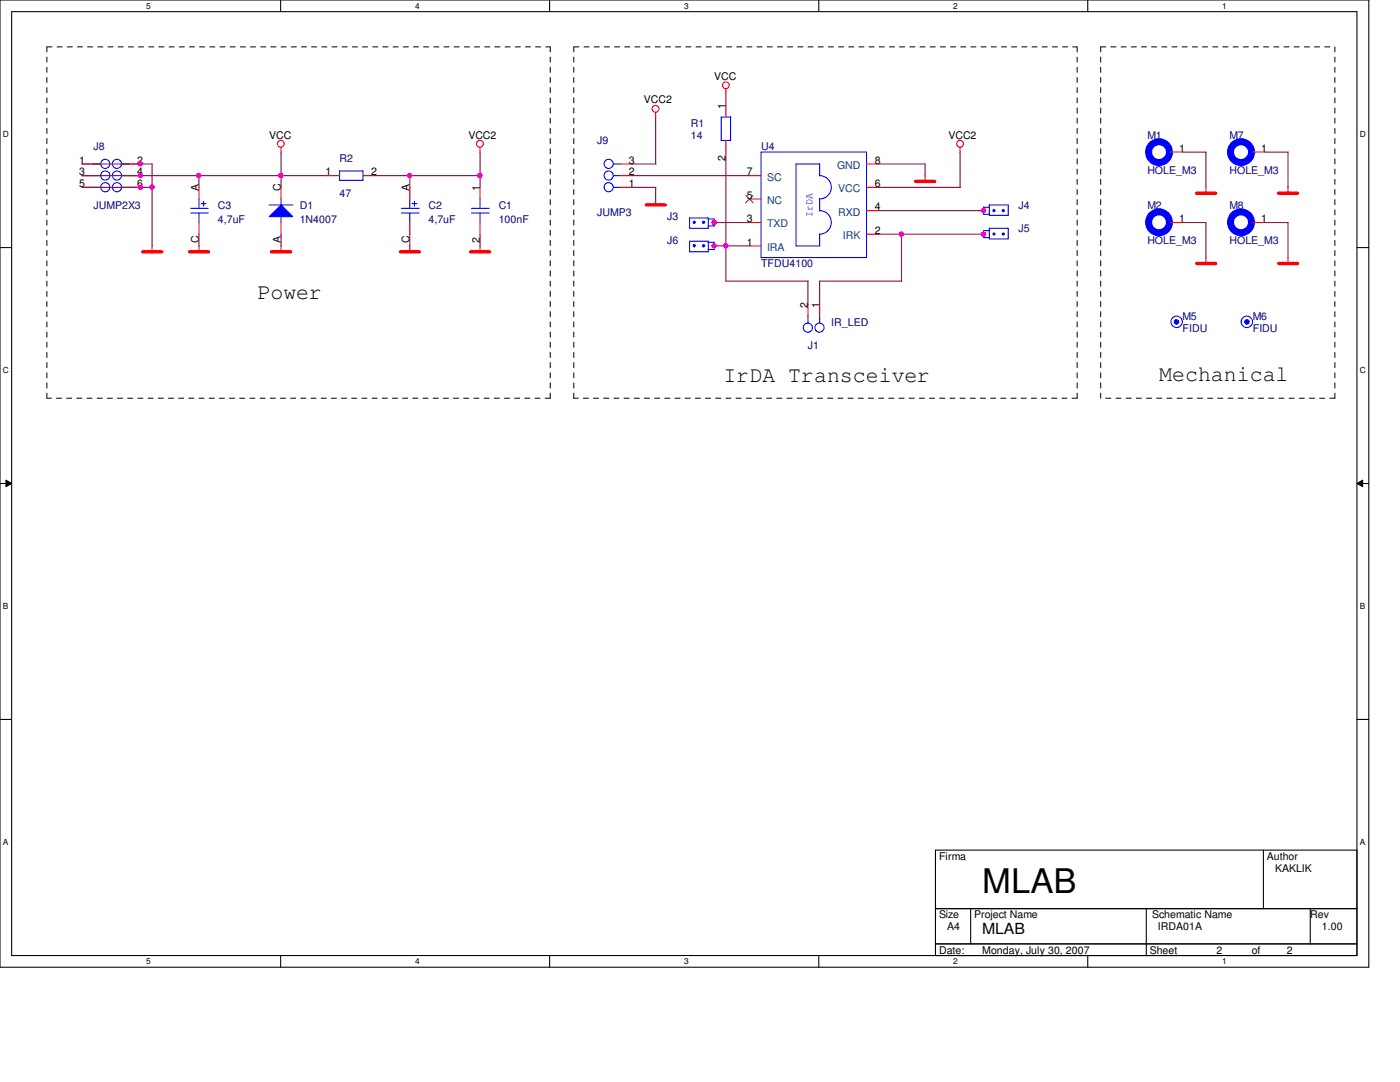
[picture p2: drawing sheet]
<svg xmlns="http://www.w3.org/2000/svg" width="279mm" height="216mm" viewBox="0 0 279 216" stroke-linecap="round" stroke-linejoin="round" font-family="sans-serif">
<path d="M0 0h273.2v193h-273.2zM2.3 2.3h268.5v188.4h-268.5z" fill="none" stroke="#000" stroke-width=".21"/>
<g fill="#fff">
<path d="M29.2 .3h.9v1.8h-.9z"/>
<path d="M29.2 190.9h.9v1.9h-.9z"/>
</g>
<path d="M56 0v2.3M56 190.7v2.3" fill="none" stroke="#000" stroke-width=".21"/>
<g fill="#fff">
<path d="M82.8 .3h1v1.8h-1z"/>
<path d="M82.8 190.9h1v1.9h-1z"/>
</g>
<path d="M109.7 0v2.3M109.7 190.7v2.3" fill="none" stroke="#000" stroke-width=".21"/>
<g fill="#fff">
<path d="M136.5 .3h1v1.8h-1z"/>
<path d="M136.5 190.9h1v1.9h-1z"/>
</g>
<path d="M163.4 0v2.3M163.4 190.7v2.3" fill="none" stroke="#000" stroke-width=".21"/>
<g fill="#fff">
<path d="M190.2 .3h1v1.8h-1z"/>
<path d="M190.2 190.9h1v1.9h-1z"/>
</g>
<path d="M217.1 0v2.3M217.1 190.7v2.3" fill="none" stroke="#000" stroke-width=".21"/>
<g fill="#fff">
<path d="M243.9 .3h1v1.8h-1z"/>
<path d="M243.9 190.9h1v1.9h-1z"/>
<path d="M.6 25.9h1.2v1.8h-1.2z"/>
<path d="M271.4 25.9h1.2v1.8h-1.2z"/>
<path d="M.6 72.9h1.2v1.9h-1.2z"/>
<path d="M271.4 72.9h1.2v1.9h-1.2z"/>
</g>
<path d="M0 49.4h2.3M270.8 49.4h2.3" fill="none" stroke="#000" stroke-width=".21"/>
<g fill="#fff">
<path d="M.6 120h1.1v1.9h-1.1z"/>
<path d="M271.4 120h1.1v1.9h-1.1z"/>
</g>
<path d="M0 96.5h2.3M270.8 96.5h2.3" fill="none" stroke="#000" stroke-width=".21"/>
<path d="M1.2 95.8l1.1 .7-1.1 .6zM270.8 96.5l1.1-.7v1.3z" fill="#000"/>
<path d="M1.2 95.8l1.1 .7-1.1 .6zM270.8 96.5l1.1-.7v1.3z" fill="none" stroke="#000" stroke-width=".2"/>
<g fill="#fff">
<path d="M.6 167.1h1.1v1.9h-1.1z"/>
<path d="M271.4 167.1h1.1v1.9h-1.1z"/>
</g>
<path d="M0 143.6h2.3M270.8 143.6h2.3M186.7 169.6h84.1v21.1h-84.1zM252.1 169.6v11.8M186.7 181.3h84.1M186.7 188.3h84.1M193.7 181.3v7.1M228.8 181.3v9.4M261.5 181.3v7.1" fill="none" stroke="#000" stroke-width=".21"/>
<path d="M9.4 9.4h100.4M109.8 9.4v70.1M114.5 9.4h100.5M215 9.4v70.1M219.7 9.4h46.7M266.4 9.4v70.1M9.4 79.5v-70.1M109.8 79.5h-100.4M114.5 79.5v-70.1M215 79.5h-100.5M219.7 79.5v-70.1M266.4 79.5h-46.7" fill="none" stroke="#000" stroke-width=".2" stroke-dasharray="1 1 1 1 1 1 1 1"/>
<g fill="none" stroke="#f00" stroke-width=".21">
<path d="M144.9 17.7v1M56.1 29.4v1M65.4 35.1h2.4M72.4 35.1h2.4M95.8 29.4v1M130.9 22.4v1M130.9 39.7v1.2M184.6 35.1v1.1M191.6 29.4v1M240.7 37.4v1.2M250 30.4h2.3M257 37.4v1.2"/>
<path d="M30.4 49.1v1.2M39.7 49.1v1.2M56.1 49.1v1.2M81.8 49.1v1.2M95.8 49.1v1.2M240.7 51.4v1.2M257 51.4v1.2"/>
<circle cx="144.9" cy="17" r=".68"/>
<circle cx="56.1" cy="28.7" r=".68"/>
<circle cx="95.8" cy="28.7" r=".69"/>
<circle cx="130.8" cy="21.7" r=".69"/>
<circle cx="191.6" cy="28.7" r=".68"/>
</g>
<path d="M182.7 36.2h3.8M238.8 38.6h3.8M255.2 38.6h3.8M28.5 50.2h3.8M37.8 50.2h3.8M54.2 50.2h3.8M79.9 50.2h3.8M93.9 50.2h3.8M129 40.9h3.8M238.8 52.6h3.8M255.2 52.6h3.8" fill="none" stroke="#f00" stroke-width=".68"/>
<circle cx="247.7" cy="30.4" r="2.09" fill="none" stroke="#00f" stroke-width="1.4"/>
<path d="M67.7 34.1h4.7M67.8 34.1v1.9h4.7M72.4 34.1v1.9M249.8 30.4h.2M137.6 43.5h3.8v2.1h-3.8zM141.3 43.7h1.2v1.4h-1.2" fill="none" stroke="#00f" stroke-width=".21"/>
<path d="M140.3 44.2h.3v.3h-.3z" fill-rule="evenodd" fill="#00f"/>
<path d="M140.3 44.2h.3v.3h-.3z" fill="none" stroke="#00f" stroke-width=".21"/>
<path d="M138.4 44.2h.3v.3h-.3z" fill-rule="evenodd" fill="#00f"/>
<path d="M81.8 39.7v1.9M80.1 41.6h3.6M80.1 42.5h3.6M81.8 42.5v1.9M82.2 40.6h1M82.7 40.2v.9M138.4 44.2h.3v.3h-.3zM233.4 44.4h.3" fill="none" stroke="#00f" stroke-width=".21"/>
<path d="M81.8 37.4v2.3M81.8 44.4v2.3M142.5 44.4h.1M233.7 44.4h2.3" fill="none" stroke="#f00" stroke-width=".21"/>
<circle cx="231.3" cy="44.4" r="2.08" fill="none" stroke="#00f" stroke-width="1.4"/>
<circle cx="234.8" cy="64.2" r=".45" fill="#00f"/>
<g fill="none" stroke="#00f" stroke-width=".21">
<path d="M18.6 37.4h1.5M18.6 35.1h1.5M18.6 32.7h1.5M24.3 37.4h1.4M24.3 35.1h1.4M24.3 32.7h1.4M39.7 39.7v1.9M122.4 37.4h1.5M122.4 35.1h1.5M122.4 32.7h1.5M38.1 41.6h3.5M38.1 42.5h3.5"/>
<path d="M39.7 42.5v1.9M40.1 40.6h1M40.6 40.2v.9"/>
<circle cx="21" cy="32.7" r=".91"/>
<circle cx="21" cy="37.4" r=".91"/>
<circle cx="21" cy="35" r=".91"/>
<circle cx="23.3" cy="32.7" r=".91"/>
<circle cx="23.3" cy="35" r=".91"/>
<circle cx="23.3" cy="37.4" r=".91"/>
<circle cx="121.5" cy="35" r=".91"/>
<circle cx="121.5" cy="32.7" r=".91"/>
<circle cx="121.5" cy="37.4" r=".91"/>
<circle cx="234.8" cy="64.2" r=".45"/>
<circle cx="234.8" cy="64.2" r="1.14"/>
</g>
<path d="M16.3 37.4h2.4M16.3 35.1h2.4M16.3 32.7h2.4M25.7 37.4h2.3M25.7 35.1h2.3M25.7 32.7h2.3M39.7 37.4v2.3M123.8 37.4h2.4M123.8 35.1h2.4M123.8 32.7h2.4M39.7 44.4v2.3" fill="none" stroke="#f00" stroke-width=".21"/>
<circle cx="248.8" cy="64.2" r=".45" fill="#00f"/>
<g fill="none" stroke="#00f" stroke-width=".21">
<path d="M151.9 30.4h21v21h-21zM163.5 35.1a2.33 2.33 0 0 1 2.4 2.3 2.33 2.33 0 0 1-2.4 2.3M163.6 32.7v2.4M163.6 39.7v2.3M163.6 32.7h-4.8l.1 16.4M137.6 48.1h3.8v2.1h-3.8zM141.3 48.3h1.2v1.5M141.3 49.8h1.2M163.5 42a2.35 2.35 0 0 1 2.4 2.4 2.35 2.35 0 0 1-2.4 2.3M163.6 46.7v2.4h-4.7M161.2 63v1.5M163.6 63v1.5"/>
<circle cx="161.2" cy="65.4" r=".91"/>
<circle cx="163.6" cy="65.4" r=".91"/>
<circle cx="248.8" cy="64.2" r="1.14"/>
<circle cx="248.8" cy="64.2" r=".45"/>
</g>
<path d="M149.6 35.1h2.3M149.6 39.7h2.3M172.9 37.4h2.4M172.9 32.7h2.4M149.6 44.4h2.3M149.6 49.1h2.3M172.9 46.7h2.4M172.9 42h2.4M161.2 60.7v2.4M163.6 60.7v2.4" fill="none" stroke="#f00" stroke-width=".21"/>
<path d="M148.8 39l1.5 1.5M150.3 39l-1.5 1.5" fill="none" stroke="#804000" stroke-width=".2"/>
<path d="M140.3 48.9h.3v.3h-.3z" fill-rule="evenodd" fill="#00f"/>
<path d="M140.3 48.9h.3v.3h-.3z" fill="none" stroke="#00f" stroke-width=".21"/>
<path d="M138.4 48.9h.3v.3h-.3z" fill-rule="evenodd" fill="#00f"/>
<path d="M138.4 48.9h.3v.3h-.3zM196.3 41.3v1.5h1.2M196.3 41.4h1.2M197.4 40.9h3.8v2.1h-3.8z" fill="none" stroke="#00f" stroke-width=".21"/>
<path d="M142.5 49.1h.1" fill="none" stroke="#f00" stroke-width=".21"/>
<path d="M198.2 41.9h.3v.3h-.3z" fill-rule="evenodd" fill="#00f"/>
<path d="M198.2 41.9h.3v.3h-.3z" fill="none" stroke="#00f" stroke-width=".21"/>
<path d="M200.1 41.9h.3v.3h-.3z" fill-rule="evenodd" fill="#00f"/>
<path d="M56.1 39.7v1.2M53.7 40.9h4.8M200.1 41.9h.3v.3h-.3z" fill="none" stroke="#00f" stroke-width=".21"/>
<path d="M196.3 42h.1" fill="none" stroke="#f00" stroke-width=".21"/>
<path d="M53.7 43.2l2.4-2.3 2.3 2.3z" fill="#00f"/>
<path d="M143.9 28h1.9M145.8 23.3v4.7M145.8 23.4h-1.9v4.7M233.4 30.4h.3M53.7 43.2l2.4-2.3 2.3 2.3zM56.1 43.2v1.2M196.3 46v1.4h1.2M196.3 46h1.2M197.4 45.6h3.8v2.1h-3.8z" fill="none" stroke="#00f" stroke-width=".21"/>
<path d="M56.1 37.4v2.3M144.9 21v2.4M144.9 28v2.4M233.7 30.4h2.3M56.1 44.4v2.3" fill="none" stroke="#f00" stroke-width=".21"/>
<circle cx="231.3" cy="30.4" r="2.08" fill="none" stroke="#00f" stroke-width="1.4"/>
<path d="M198.2 46.5h.3v.3h-.3z" fill-rule="evenodd" fill="#00f"/>
<path d="M198.2 46.5h.3v.3h-.3z" fill="none" stroke="#00f" stroke-width=".21"/>
<path d="M200.1 46.5h.3v.3h-.3z" fill-rule="evenodd" fill="#00f"/>
<path d="M95.8 39.7v1.9M94.1 41.6h3.6M94.1 42.5h3.6M95.8 42.5v1.9M200.1 46.5h.3v.3h-.3zM249.8 44.4h.2" fill="none" stroke="#00f" stroke-width=".21"/>
<path d="M95.8 37.4v2.3M95.8 44.4v2.3M196.3 46.7h.1M250 44.4h2.3" fill="none" stroke="#f00" stroke-width=".21"/>
<circle cx="247.7" cy="44.4" r="2.09" fill="none" stroke="#00f" stroke-width="1.4"/>
<g fill="none" stroke="#800040" stroke-width=".21">
<path d="M144.9 18.7v2.4M16.3 35.1h49.1M16.3 32.7h14.1M16.3 37.4h14.1M30.4 32.7v16.4M39.7 35.1v2.3M56.1 30.4v7M74.8 35.1h21M81.8 35.1v2.3M95.8 30.4v7M126.2 35.1h23.4M126.2 32.7h4.7"/>
<path d="M126.2 37.4h4.7M130.9 23.4v9.4M130.9 37.4v2.4M144.9 30.4v25.7M175.3 32.7h9.4M175.3 37.4h16.3M184.6 32.7v2.4M191.6 30.4v7M236 30.4h4.7v7M252.3 30.4h4.8M257 30.4v7M39.7 46.7v2.4"/>
<path d="M56.1 46.7v2.4M81.8 46.7v2.4M95.8 46.7v2.4M142.5 49.1h7.1M142.5 44.4h7.1M144.9 56.1h16.4M161.2 56.1v4.7M175.3 42h21M175.3 46.7h21M179.9 46.7v9.4M180 56.1h-16.4v4.7M236 44.4h4.7v7"/>
<path d="M252.3 44.4h4.8M257 44.4v7"/>
</g>
<circle cx="28" cy="35" r=".45" fill="#f0f"/>
<circle cx="28" cy="35" r=".45" fill="none" stroke="#f0f" stroke-width=".21"/>
<circle cx="142.5" cy="49" r=".45" fill="#f0f"/>
<circle cx="142.5" cy="49" r=".45" fill="none" stroke="#f0f" stroke-width=".21"/>
<circle cx="144.8" cy="49" r=".45" fill="#f0f"/>
<circle cx="144.8" cy="49" r=".45" fill="none" stroke="#f0f" stroke-width=".21"/>
<circle cx="196.3" cy="42" r=".45" fill="#f0f"/>
<circle cx="196.3" cy="42" r=".45" fill="none" stroke="#f0f" stroke-width=".21"/>
<circle cx="28" cy="32.7" r=".45" fill="#f0f"/>
<circle cx="28" cy="32.7" r=".45" fill="none" stroke="#f0f" stroke-width=".21"/>
<circle cx="81.8" cy="35" r=".45" fill="#f0f"/>
<circle cx="81.8" cy="35" r=".45" fill="none" stroke="#f0f" stroke-width=".21"/>
<circle cx="95.8" cy="35" r=".45" fill="#f0f"/>
<circle cx="95.8" cy="35" r=".45" fill="none" stroke="#f0f" stroke-width=".21"/>
<circle cx="179.9" cy="46.7" r=".45" fill="#f0f"/>
<circle cx="179.9" cy="46.7" r=".45" fill="none" stroke="#f0f" stroke-width=".21"/>
<circle cx="142.5" cy="44.4" r=".45" fill="#f0f"/>
<circle cx="142.5" cy="44.4" r=".45" fill="none" stroke="#f0f" stroke-width=".21"/>
<circle cx="30.3" cy="37.4" r=".45" fill="#f0f"/>
<circle cx="30.3" cy="37.4" r=".45" fill="none" stroke="#f0f" stroke-width=".21"/>
<circle cx="56.1" cy="35" r=".45" fill="#f0f"/>
<circle cx="56.1" cy="35" r=".45" fill="none" stroke="#f0f" stroke-width=".21"/>
<circle cx="28" cy="37.4" r=".45" fill="#f0f"/>
<circle cx="28" cy="37.4" r=".45" fill="none" stroke="#f0f" stroke-width=".21"/>
<circle cx="196.3" cy="46.7" r=".45" fill="#f0f"/>
<circle cx="196.3" cy="46.7" r=".45" fill="none" stroke="#f0f" stroke-width=".21"/>
<circle cx="39.7" cy="35" r=".45" fill="#f0f"/>
<circle cx="39.7" cy="35" r=".45" fill="none" stroke="#f0f" stroke-width=".21"/>
<text font-size="6.8" x="196" y="178.1">MLAB</text>
<g font-size="4.4">
<text x="51.4" y="59.6">Power</text>
<text x="144.4" y="76.2">IrDA Transceiver</text>
<text x="231.4" y="76">Mechanical</text>
</g>
<text font-size="3" x="196" y="186.4">MLAB</text>
<g font-size="2.1">
<text x="142.5" y="16">VCC</text>
<text x="128.5" y="20.6">VCC2</text>
<text x="144.8" y="21.7" transform="rotate(-90 144.8 21.7)">1</text>
<text x="53.7" y="27.6">VCC</text>
<text x="93.5" y="27.6">VCC2</text>
<text x="189.3" y="27.6">VCC2</text>
<text x="15.8" y="32.7">1</text>
<text x="15.8" y="35">3</text>
<text x="27.3" y="32.7">2</text>
<text x="27.3" y="35">4</text>
<text x="64.9" y="35">1</text>
<text x="74.1" y="35">2</text>
<text x="125.5" y="35">2</text>
<text x="125.5" y="32.7">3</text>
<text x="144.8" y="32.2" transform="rotate(-90 144.8 32.2)">2</text>
<text x="149.1" y="35">7</text>
<text x="174.6" y="32.7">8</text>
<text x="235.3" y="30.3">1</text>
<text x="251.7" y="30.3">1</text>
<text x="15.8" y="37.3">5</text>
<text x="27.3" y="37.3">6</text>
<text x="39.7" y="38.1" transform="rotate(-90 39.7 38.1)">A</text>
<text x="56" y="38.1" transform="rotate(-90 56 38.1)">C</text>
<text x="81.7" y="38.1" transform="rotate(-90 81.7 38.1)">A</text>
<text x="95.8" y="38.1" transform="rotate(-90 95.8 38.1)">1</text>
<text x="125.5" y="37.3">1</text>
<text x="149.1" y="39.7">5</text>
<text x="174.6" y="42">4</text>
<text x="174.6" y="37.3">6</text>
<text x="149.1" y="44.4">3</text>
<text x="174.6" y="46.7">2</text>
<text x="235.3" y="44.4">1</text>
<text x="251.7" y="44.4">1</text>
<text x="39.7" y="48.6" transform="rotate(-90 39.7 48.6)">C</text>
<text x="56" y="48.6" transform="rotate(-90 56 48.6)">A</text>
<text x="81.7" y="48.6" transform="rotate(-90 81.7 48.6)">C</text>
<text x="95.8" y="48.6" transform="rotate(-90 95.8 48.6)">2</text>
<text x="149.1" y="49">1</text>
<text x="161.2" y="61.4" transform="rotate(-90 161.2 61.4)">2</text>
<text x="163.5" y="61.4" transform="rotate(-90 163.5 61.4)">1</text>
<text x="187.4" y="171.6">Firma</text>
<text x="252.8" y="171.6">Author</text>
<text x="254.5" y="173.9">KAKLIK</text>
<text x="187.4" y="183.3">Size</text>
<text x="189" y="185.6">A4</text>
<text x="194.4" y="183.3">Project Name</text>
<text x="229.9" y="183.3">Schematic Name</text>
<text x="231.1" y="185.6">IRDA01A</text>
<text x="261.5" y="183.3">Rev</text>
<text x="263.8" y="185.6">1.00</text>
<text x="187.4" y="190.3">Date:</text>
<text x="196" y="190.3">Monday, July 30, 2007</text>
<text x="229.4" y="190.3">Sheet</text>
<text x="242.8" y="190.3">2</text>
<text x="249.8" y="190.3">of</text>
<text x="256.8" y="190.3">2</text>
</g>
<g font-size="2.1" fill="#000080">
<text x="18.7" y="30">J8</text>
<text x="119.2" y="28.8">J9</text>
<text x="137.9" y="25.3">R1</text>
<text x="137.9" y="27.6">14</text>
<text x="151.9" y="30">U4</text>
<text x="229" y="27.6">M1</text>
<text x="245.4" y="27.6">M7</text>
<text x="67.8" y="32.3">R2</text>
<text x="229" y="34.7">HOLE_M3</text>
<text x="245.4" y="34.7">HOLE_M3</text>
<text x="18.7" y="41.7">JUMP2X3</text>
<text x="43.5" y="41.7">C3</text>
<text x="59.8" y="41.7">D1</text>
<text x="67.8" y="39.3">47</text>
<text x="85.5" y="41.7">C2</text>
<text x="99.5" y="41.7">C1</text>
<text x="203.3" y="41.7">J4</text>
<text x="229" y="41.7">M2</text>
<text x="245.4" y="41.7">M8</text>
<text x="43.5" y="44.4">4,7uF</text>
<text x="59.8" y="44.4">1N4007</text>
<text x="85.5" y="44.4">4,7uF</text>
<text x="99.5" y="44.4">100nF</text>
<text x="119.2" y="43.1">JUMP3</text>
<text x="133.2" y="44">J3</text>
<text x="203.3" y="46.4">J5</text>
<text x="133.2" y="48.7">J6</text>
<text x="151.9" y="53.3">TFDU4100</text>
<text x="229" y="48.7">HOLE_M3</text>
<text x="245.4" y="48.7">HOLE_M3</text>
<text x="165.9" y="65">IR_LED</text>
<text x="236" y="63.9">M5</text>
<text x="250" y="63.9">M6</text>
<text x="161.2" y="69.7">J1</text>
<text x="236" y="66.2">FIDU</text>
<text x="250" y="66.2">FIDU</text>
</g>
<g font-size="2.1" fill="#004080">
<text x="167" y="33.7">GND</text>
<text x="153.1" y="36">SC</text>
<text x="153.1" y="40.7">NC</text>
<text x="167.3" y="38.4">VCC</text>
<text x="153.1" y="45.4">TXD</text>
<text x="167.3" y="43">RXD</text>
<text x="168.2" y="47.7">IRK</text>
<text x="153.1" y="50">IRA</text>
</g>
<text font-size="2.1" fill="#00f" x="162.1" y="43.2" transform="rotate(-90 162.1 43.2)">IrDA</text>
<g font-size="1.7">
<text x="29.2" y="1.7">5</text>
<text x="82.8" y="1.7">4</text>
<text x="136.5" y="1.7">3</text>
<text x="190.2" y="1.7">2</text>
<text x="243.9" y="1.7">1</text>
<text x=".6" y="27.3">D</text>
<text x="271.4" y="27.3">D</text>
<text x=".6" y="74.4">C</text>
<text x="271.4" y="74.4">C</text>
<text x=".6" y="121.5">B</text>
<text x="271.4" y="121.5">B</text>
<text x=".6" y="168.6">A</text>
<text x="271.4" y="168.6">A</text>
<text x="29.2" y="192.4">5</text>
<text x="82.8" y="192.4">4</text>
<text x="136.5" y="192.4">3</text>
<text x="190.2" y="192.4">2</text>
<text x="243.9" y="192.4">1</text>
</g>
</svg>
